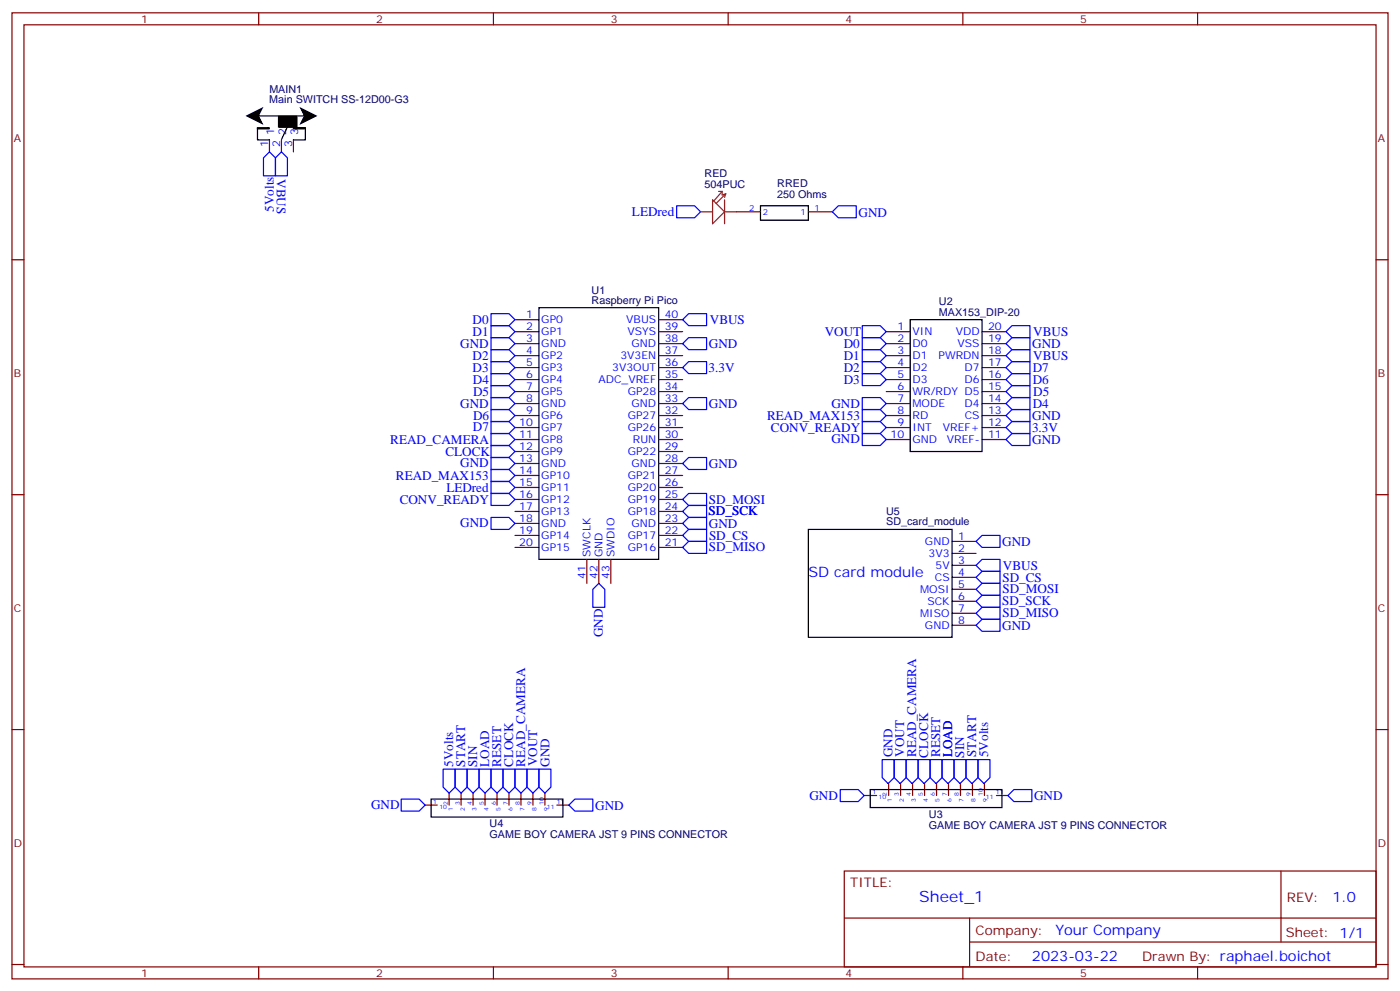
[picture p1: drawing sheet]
<svg xmlns="http://www.w3.org/2000/svg" width="412mm" height="292mm" viewBox="0 0 412 292" stroke-linecap="round" stroke-linejoin="round" font-family="sans-serif">
<g fill="none" stroke="#870000" stroke-width=".35">
<path d="M3.5 3.8h405.4v284.3h-405.4zM7.1 7.3h398.2v277.3h-398.2zM76.2 3.8v3.5M145.3 3.8v3.5M214.5 3.8v3.5M283.6 3.8v3.5M352.8 3.8v3.5M79.4 41.2v3.5M82.9 41.2v3.5M86.4 41.2v3.5M3.5 76.4h3.6M217 62.3h7"/>
<path d="M238.1 62.3h7.1M405.3 76.4h3.6M151.7 94.1h7M151.7 97.6h7M194 94.1h7.1M194 97.6h7.1M261.1 97.6h7M289.3 97.6h7M151.7 101.1h7M151.7 104.7h7M151.7 108.2h7M151.7 111.7h7"/>
<path d="M151.7 115.3h7M151.7 118.8h7M194 101.1h7.1M194 104.7h7.1M194 108.2h7.1M194 111.7h7.1M194 115.3h7.1M194 118.8h7.1M261.1 101.1h7M261.1 104.7h7M261.1 108.2h7M261.1 111.7h7"/>
<path d="M261.1 115.3h7M261.1 118.8h7M289.3 101.1h7M289.3 104.7h7M289.3 108.2h7M289.3 111.7h7M289.3 115.3h7M289.3 118.8h7M151.7 122.3h7M151.7 125.8h7M151.7 129.4h7M151.7 132.9h7"/>
<path d="M151.7 136.4h7M151.7 139.9h7M194 122.3h7.1M194 125.8h7.1M194 129.4h7.1M194 132.9h7.1M194 136.4h7.1M194 139.9h7.1M261.1 122.3h7M261.1 125.8h7M261.1 129.4h7M289.3 122.3h7"/>
<path d="M289.3 125.8h7M289.3 129.4h7M3.5 145.6h3.6M151.7 143.5h7M151.7 147h7M151.7 150.5h7M151.7 154.1h7M151.7 157.6h7M194 143.5h7.1M194 147h7.1M194 150.5h7.1M194 154.1h7.1"/>
<path d="M194 157.6h7.1M280.5 159.3h7M405.3 145.6h3.6M151.7 161.1h7M172.9 164.6v7.1M176.4 164.6v7.1M179.9 164.6v7.1M194 161.1h7.1M280.5 162.9h7M280.5 166.4h7M280.5 169.9h7M280.5 173.5h7"/>
<path d="M280.5 177h7M280.5 180.5h7M280.5 184h7M3.5 214.7h3.6M405.3 214.7h3.6M125.2 237h3.6M132.3 233.4v3.6M135.8 233.4v3.6M139.3 233.4v3.6M142.9 233.4v3.6M146.4 233.4v3.6M149.9 233.4v3.6"/>
<path d="M153.5 233.4v3.6M157 233.4v3.6M160.5 233.4v3.6M164 237h3.6M254.7 234.1h3.5M261.8 230.6v3.5M265.3 230.6v3.5M268.8 230.6v3.5M272.3 230.6v3.5M275.9 230.6v3.5M279.4 230.6v3.5M282.9 230.6v3.5"/>
<path d="M286.5 230.6v3.5M290 230.6v3.5M293.5 234.1h3.5M248.7 256.4h156.6v28.2h-156.6zM377.3 256.4v20.9M248.7 270.2h156.5M285.6 277.3h119.6M285.6 270.2v14.1M3.5 283.9h3.6M76.2 284.6v3.5M145.3 284.6v3.5M214.5 284.6v3.5"/>
<path d="M283.6 284.6v3.5M352.8 284.6v3.5M405.3 283.9h3.6"/>
</g>
<g fill="none" stroke="#000" stroke-width=".35">
<path d="M75.8 37.6h3.5v.3h-3.5zM75.8 34.1h14.2M78.8 37.7h.5l-3.5-.1v3.6h3.6M82 34.5h5.4v2.9h-5.4zM82.1 34.3h5.2v2.5h-5.2zM82.1 34.3h5.3v2.9h-5.3zM82.2 36.8h5.1v.5h-5.1zM82.3 34.6h4.9v1.6h-4.9zM82.4 34.8h4.7v1.8h-4.7zM82.4 36.2l.2 .2zM82.4 37h4.8M82.6 35h4.3v1.2h-4.3z"/>
<path d="M82.6 35.5h4.6v.9h-4.6zM82.7 35.2h3.9v.7h-3.9zM82.8 35.7h3.7zM84.6 37.5l-1.6 3.5M86.4 37.6h3.6v.3h-3.6zM86.4 37.6h3.6v3.6h-3.6M224 60.6h14.1v4.2h-14.1zM158.7 90.6h35.3v74h-35.3zM268.1 94.1h21.2v38.8h-21.2zM238.1 155.8h42.4v31.8h-42.4zM127 235.2h38.8v5.3h-38.8zM256.3 232.4h38.8v5.3h-38.8z"/>
</g>
<g fill="none" stroke="#00f" stroke-width=".35">
<path d="M79.4 44.7l1.7 1.8v5.3h-3.5v-5.3zM82.9 44.7l1.8 1.8v5.3h-3.6v-5.3zM199.3 60.6h5.3l1.8 1.7-1.8 1.8h-5.3zM245.2 62.3l1.7-1.7h5.3v3.5h-5.3zM144.6 99.4h5.3l1.8 1.7-1.8 1.8h-5.3zM144.6 92.3h5.3l1.8 1.8-1.8 1.7h-5.3zM144.6 95.8h5.3l1.8 1.8-1.8 1.8h-5.3zM201.1 94.1l1.7-1.8h5.3v3.5h-5.3zM254 95.8h5.3l1.8 1.8-1.8 1.8h-5.3zM254 99.4h5.3l1.8 1.7-1.8 1.8h-5.3zM298.1 95.8h5.3v3.6h-5.3l-1.8-1.8zM144.6 117h5.3l1.8 1.8-1.8 1.7h-5.3z"/>
<path d="M144.6 102.9h5.3l1.8 1.8-1.8 1.7h-5.3zM144.6 106.4h5.3l1.8 1.8-1.8 1.8h-5.3zM144.6 110h5.3l1.8 1.7-1.8 1.8h-5.3zM144.6 113.5h5.3l1.8 1.8-1.8 1.7h-5.3zM201.1 101.1l1.7-1.7h5.3v3.5h-5.3zM201.1 118.8l1.7-1.8h5.3v3.5h-5.3zM201.1 108.2l1.7-1.8h5.3v3.6h-5.3zM254 102.9h5.3l1.8 1.8-1.8 1.7h-5.3zM254 106.4h5.3l1.8 1.8-1.8 1.8h-5.3zM254 110h5.3l1.8 1.7-1.8 1.8h-5.3zM254 117h5.3l1.8 1.8-1.8 1.7h-5.3zM296.3 118.8l1.8-1.8h5.3v3.5h-5.3z"/>
<path d="M296.3 111.7l1.8-1.7h5.3v3.5h-5.3zM296.3 108.2l1.8-1.8h5.3v3.6h-5.3zM296.3 101.1l1.8-1.7h5.3v3.5h-5.3zM298.1 113.5h5.3v3.5h-5.3l-1.8-1.7zM298.1 102.9h5.3v3.5h-5.3l-1.8-1.7zM144.6 134.7h5.3l1.8 1.7-1.8 1.8h-5.3zM144.6 120.5h5.3l1.8 1.8-1.8 1.8h-5.3zM144.6 124.1h5.3l1.8 1.7-1.8 1.8h-5.3zM144.6 127.6h5.3l1.8 1.8-1.8 1.7h-5.3zM144.6 131.1h5.3l1.8 1.8-1.8 1.8h-5.3zM144.6 138.2h5.3l1.8 1.7-1.8 1.8h-5.3zM201.1 136.4l1.7-1.7h5.3v3.5h-5.3z"/>
<path d="M254 127.6h5.3l1.8 1.8-1.8 1.7h-5.3zM254 120.5h5.3l1.8 1.8-1.8 1.8h-5.3zM254 124.1h5.3l1.8 1.7-1.8 1.8h-5.3zM296.3 125.8l1.8-1.7h5.3v3.5h-5.3zM298.1 127.6h5.3v3.5h-5.3l-1.8-1.7zM298.1 120.5h5.3v3.6h-5.3l-1.8-1.8zM144.6 152.3h5.3l1.8 1.8-1.8 1.7h-5.3zM144.6 141.7h5.3l1.8 1.8-1.8 1.7h-5.3zM144.6 145.2h5.3l1.8 1.8-1.8 1.8h-5.3zM201.1 154.1l1.7-1.8h5.3v3.5h-5.3zM201.1 147l1.7-1.8h5.3v3.6h-5.3zM201.1 150.5l1.7-1.7h5.3v3.5h-5.3z"/>
<path d="M201.1 157.6l1.7-1.8h5.3v3.5h-5.3zM287.5 159.3l1.8-1.7h5.3v3.5h-5.3zM174.6 173.5l1.8-1.8 1.8 1.8v5.3h-3.6zM201.1 161.1l1.7-1.8h5.3v3.6h-5.3zM287.5 166.4l1.8-1.8h5.3v3.6h-5.3zM287.5 173.5l1.8-1.8h5.3v3.5h-5.3zM287.5 177l1.8-1.8h5.3v3.6h-5.3zM287.5 169.9l1.8-1.7h5.3v3.5h-5.3zM287.5 184l1.8-1.7h5.3v3.5h-5.3zM287.5 180.5l1.8-1.7h5.3v3.5h-5.3zM118.2 235.2h5.3l1.7 1.8-1.7 1.7h-5.3zM130.5 226.4h3.6v5.3l-1.8 1.7-1.8-1.7z"/>
<path d="M134.1 226.4h3.5v5.3l-1.8 1.7-1.7-1.7zM137.6 226.4h3.5v5.3l-1.8 1.7-1.7-1.7zM141.1 226.4h3.5v5.3l-1.7 1.7-1.8-1.7zM144.6 226.4h3.6v5.3l-1.8 1.7-1.8-1.7zM148.2 226.4h3.5v5.3l-1.8 1.7-1.7-1.7zM151.7 226.4h3.5v5.3l-1.7 1.7-1.8-1.7zM155.2 226.4h3.5v5.3l-1.7 1.7-1.8-1.7zM158.7 226.4h3.6v5.3l-1.8 1.7-1.8-1.7zM167.6 237l1.7-1.8h5.3v3.5h-5.3zM247.5 232.4h5.3l1.8 1.8-1.8 1.7h-5.3zM259.9 223.6h3.5v5.3l-1.8 1.7-1.7-1.7zM263.4 223.6h3.5v5.3l-1.7 1.7-1.8-1.7z"/>
<path d="M266.9 223.6h3.5v5.3l-1.7 1.7-1.8-1.7zM270.4 223.6h3.6v5.3l-1.8 1.7-1.8-1.7zM274 223.6h3.5v5.3l-1.8 1.7-1.7-1.7zM277.5 223.6h3.5v5.3l-1.7 1.7-1.8-1.7zM281 223.6h3.6v5.3l-1.8 1.7-1.8-1.7zM284.6 223.6h3.5v5.3l-1.8 1.7-1.7-1.7zM288.1 223.6h3.5v5.3l-1.8 1.7-1.7-1.7zM296.9 234.2l1.8-1.8h5.3v3.5h-5.3z"/>
</g>
<path d="M209.9 58.8l3.5 3.5-3.5 3.6zM211.7 56.3h1M212.7 56.3l-2.4 2.9M212.7 56.3v1.1l1.1-.4M213.4 58.8v7.1M213.8 57l-2.8 2.9M213.8 57l-.4 1.1M206.4 62.3h3.5M213.4 62.3h3.6" fill="none" stroke="#8c2424" stroke-width=".35"/>
<path d="M72.3 34.1l5.3-2.6-1.3 2.6 1.3 2.7zM88.2 31.5l5.3 2.6-5.3 2.7 1.3-2.7z" fill="#000"/>
<text font-size="4.6" fill="#00f" x="270.8" y="265.4">Sheet_1</text>
<g font-size="4.2" fill="#00f">
<text x="238.1" y="169.9">SD card module</text>
<text x="392.5" y="265.6">1.0</text>
<text x="310.9" y="275.2">Your Company</text>
<text x="304" y="283">2023-03-22</text>
</g>
<g font-size="3.9" fill="#00f">
<text x="81.6" y="52.7" transform="rotate(90 81.6 52.7)">VBUS</text>
<text x="80.6" y="62.3" transform="rotate(-90 80.6 62.3)">5Volts</text>
<text x="186.2" y="63.6">LEDred</text>
<text x="252.9" y="63.8">GND</text>
<text x="139.2" y="95.3">D0</text>
<text x="209.1" y="95.4">VBUS</text>
<text x="139.2" y="98.8">D1</text>
<text x="242.9" y="98.9">VOUT</text>
<text x="304.4" y="98.9">VBUS</text>
<text x="135.6" y="102.4">GND</text>
<text x="139.2" y="105.9">D2</text>
<text x="208.8" y="102.5">GND</text>
<text x="248.6" y="102.4">D0</text>
<text x="248.6" y="105.8">D1</text>
<text x="304.1" y="102.5">GND</text>
<text x="304.4" y="106">VBUS</text>
<text x="139.2" y="109.4">D3</text>
<text x="139.3" y="112.9">D4</text>
<text x="208.7" y="109.4">3.3V</text>
<text x="248.6" y="109.4">D2</text>
<text x="248.6" y="112.9">D3</text>
<text x="304.2" y="113.1">D6</text>
<text x="304.2" y="109.6">D7</text>
<text x="135.6" y="119.9">GND</text>
<text x="139.3" y="116.4">D5</text>
<text x="244.9" y="119.9">GND</text>
<text x="304.4" y="116.6">D5</text>
<text x="139.3" y="123.5">D6</text>
<text x="208.8" y="120.1">GND</text>
<text x="226" y="123.5">READ_MAX153</text>
<text x="304.1" y="123.7">GND</text>
<text x="304.2" y="120.1">D4</text>
<text x="114.9" y="130.6">READ_CAMERA</text>
<text x="139.3" y="127">D7</text>
<text x="227.1" y="127.1">CONV_READY</text>
<text x="244.9" y="130.5">GND</text>
<text x="304" y="127">3.3V</text>
<text x="304.1" y="130.7">GND</text>
<text x="131.2" y="134.2">CLOCK</text>
<text x="135.6" y="137.6">GND</text>
<text x="208.8" y="137.8">GND</text>
<text x="116.6" y="141.2">READ_MAX153</text>
<text x="117.7" y="148.3">CONV_READY</text>
<text x="131.5" y="144.7">LEDred</text>
<text x="208.8" y="148.2">SD_MOSI</text>
<text x="135.6" y="155.2">GND</text>
<text x="208.7" y="151.7">SD_SCK</text>
<text x="208.8" y="155.4">GND</text>
<text x="208.9" y="158.9">SD_CS</text>
<text x="295.2" y="160.7">GND</text>
<text x="208.8" y="162.3">SD_MISO</text>
<text x="295.4" y="167.8">VBUS</text>
<text x="295.3" y="171.2">SD_CS</text>
<text x="295.2" y="178.2">SD_SCK</text>
<text x="295.3" y="174.7">SD_MOSI</text>
<text x="295.2" y="185.4">GND</text>
<text x="295.3" y="181.7">SD_MISO</text>
<text x="177.6" y="187.6" transform="rotate(-90 177.6 187.6)">GND</text>
<text x="133.5" y="225.7" transform="rotate(-90 133.5 225.7)">5Volts</text>
<text x="137" y="225.7" transform="rotate(-90 137 225.7)">START</text>
<text x="140.5" y="225.8" transform="rotate(-90 140.5 225.8)">SIN</text>
<text x="144.1" y="225.7" transform="rotate(-90 144.1 225.7)">LOAD</text>
<text x="147.6" y="225.7" transform="rotate(-90 147.6 225.7)">RESET</text>
<text x="151.1" y="225.8" transform="rotate(-90 151.1 225.8)">CLOCK</text>
<text x="154.7" y="225.7" transform="rotate(-90 154.7 225.7)">READ_CAMERA</text>
<text x="158.2" y="225.5" transform="rotate(-90 158.2 225.5)">VOUT</text>
<text x="161.8" y="225.7" transform="rotate(-90 161.8 225.7)">GND</text>
<text x="262.9" y="222.8" transform="rotate(-90 262.9 222.8)">GND</text>
<text x="266.4" y="222.7" transform="rotate(-90 266.4 222.7)">VOUT</text>
<text x="269.9" y="222.8" transform="rotate(-90 269.9 222.8)">READ_CAMERA</text>
<text x="273.4" y="223" transform="rotate(-90 273.4 223)">CLOCK</text>
<text x="276.9" y="222.8" transform="rotate(-90 276.9 222.8)">RESET</text>
<text x="280.5" y="222.8" transform="rotate(-90 280.5 222.8)">LOAD</text>
<text x="284" y="223" transform="rotate(-90 284 223)">SIN</text>
<text x="287.5" y="222.8" transform="rotate(-90 287.5 222.8)">START</text>
<text x="291.1" y="222.8" transform="rotate(-90 291.1 222.8)">5Volts</text>
<text x="109.3" y="238.2">GND</text>
<text x="175.3" y="238.3">GND</text>
<text x="238.4" y="235.3">GND</text>
<text x="304.6" y="235.5">GND</text>
</g>
<g font-size="3.9" fill="#800">
<text x="250.5" y="260.9">TITLE:</text>
<text x="379.1" y="265.6">REV:</text>
<text x="287.4" y="275.1">Company:</text>
<text x="378.7" y="275.8">Sheet: 1/1</text>
<text x="287.4" y="282.8">Date:</text>
<text x="336.4" y="282.9">Drawn By: raphael.boichot</text>
</g>
<g font-size="3.2" fill="#800">
<text x="41.6" y="6.8">1</text>
<text x="110.8" y="6.8">2</text>
<text x="179.9" y="6.8">3</text>
<text x="249.1" y="6.8">4</text>
<text x="318.2" y="6.8">5</text>
<text x="4.1" y="41.9">A</text>
<text x="405.9" y="41.9">A</text>
<text x="4.1" y="111">B</text>
<text x="405.9" y="111">B</text>
<text x="4.1" y="180.2">C</text>
<text x="405.9" y="180.2">C</text>
<text x="4.1" y="249.3">D</text>
<text x="405.9" y="249.3">D</text>
<text x="41.6" y="287.6">1</text>
<text x="110.8" y="287.6">2</text>
<text x="179.9" y="287.6">3</text>
<text x="249.1" y="287.6">4</text>
<text x="318.2" y="287.6">5</text>
</g>
<g font-size="3.2" fill="#000080">
<text x="79.3" y="27.2">MAIN1</text>
<text x="79.3" y="30.4">Main SWITCH SS-12D00-G3</text>
<text x="207.5" y="52.2">RED</text>
<text x="207.5" y="55.3">504PUC</text>
<text x="229" y="58.4">250 Ohms</text>
<text x="229" y="55.2">RRED</text>
<text x="174.3" y="89.4">Raspberry Pi Pico</text>
<text x="174.3" y="86.4">U1</text>
<text x="276.6" y="89.7">U2</text>
<text x="276.6" y="92.9">MAX153_DIP-20</text>
<text x="261" y="154.6">SD_card_module</text>
<text x="261" y="151.7">U5</text>
<text x="144.2" y="243.5">U4</text>
<text x="273.6" y="243.9">GAME BOY CAMERA JST 9 PINS CONNECTOR</text>
<text x="273.6" y="240.7">U3</text>
<text x="144.2" y="246.7">GAME BOY CAMERA JST 9 PINS CONNECTOR</text>
</g>
<g font-size="3.2" fill="#00f">
<text x="80.8" y="39.9" transform="rotate(-90 80.8 39.9)">1</text>
<text x="84.3" y="39.9" transform="rotate(-90 84.3 39.9)">2</text>
<text x="87.8" y="39.9" transform="rotate(-90 87.8 39.9)">3</text>
<text x="79" y="43.4" transform="rotate(-90 79 43.4)">1</text>
<text x="82.5" y="43.4" transform="rotate(-90 82.5 43.4)">2</text>
<text x="86.1" y="43.4" transform="rotate(-90 86.1 43.4)">3</text>
<text x="155" y="93.7">1</text>
<text x="159.5" y="95.1">GP0</text>
<text x="184.5" y="95.1">VBUS</text>
<text x="195.8" y="93.7">40</text>
<text x="155" y="97.3">2</text>
<text x="155" y="100.8">3</text>
<text x="159.5" y="98.7">GP1</text>
<text x="184.9" y="98.7">VSYS</text>
<text x="195.8" y="100.8">38</text>
<text x="195.8" y="97.3">39</text>
<text x="264.3" y="97.3">1</text>
<text x="264.3" y="100.8">2</text>
<text x="268.8" y="98.7">VIN</text>
<text x="281.5" y="98.7">VDD</text>
<text x="291" y="100.8">19</text>
<text x="291" y="97.3">20</text>
<text x="155" y="104.3">4</text>
<text x="155" y="107.8">5</text>
<text x="159.5" y="102.2">GND</text>
<text x="159.5" y="105.7">GP2</text>
<text x="182.7" y="105.7">3V3EN</text>
<text x="186" y="102.2">GND</text>
<text x="195.8" y="107.8">36</text>
<text x="195.8" y="104.3">37</text>
<text x="264.3" y="104.3">3</text>
<text x="264.3" y="107.8">4</text>
<text x="268.8" y="102.2">D0</text>
<text x="268.8" y="105.7">D1</text>
<text x="276.5" y="105.7">PWRDN</text>
<text x="282.1" y="102.2">VSS</text>
<text x="291" y="107.8">17</text>
<text x="291" y="104.3">18</text>
<text x="155" y="111.4">6</text>
<text x="159.5" y="109.3">GP3</text>
<text x="159.5" y="112.8">GP4</text>
<text x="176.3" y="112.8">ADC_VREF</text>
<text x="180.3" y="109.3">3V3OUT</text>
<text x="195.8" y="111.4">35</text>
<text x="264.3" y="111.4">5</text>
<text x="268.8" y="109.3">D2</text>
<text x="268.8" y="112.8">D3</text>
<text x="284.1" y="112.8">D6</text>
<text x="284.1" y="109.3">D7</text>
<text x="291" y="111.4">16</text>
<text x="155" y="114.9">7</text>
<text x="155" y="118.4">8</text>
<text x="159.5" y="116.3">GP5</text>
<text x="159.5" y="119.8">GND</text>
<text x="184.9" y="116.3">GP28</text>
<text x="186" y="119.8">GND</text>
<text x="195.8" y="118.4">33</text>
<text x="195.8" y="114.9">34</text>
<text x="264.3" y="114.9">6</text>
<text x="264.3" y="118.4">7</text>
<text x="268.8" y="116.3">WR/RDY D5</text>
<text x="268.8" y="119.8">MODE</text>
<text x="284.1" y="119.8">D4</text>
<text x="291" y="118.4">14</text>
<text x="291" y="114.9">15</text>
<text x="153" y="125.5">10</text>
<text x="155" y="122">9</text>
<text x="159.5" y="123.4">GP6</text>
<text x="184.9" y="123.4">GP27</text>
<text x="195.8" y="125.5">31</text>
<text x="195.8" y="122">32</text>
<text x="264.3" y="122">8</text>
<text x="264.3" y="125.5">9</text>
<text x="268.8" y="123.4">RD</text>
<text x="284.2" y="123.4">CS</text>
<text x="291" y="125.5">12</text>
<text x="291" y="122">13</text>
<text x="153" y="129">11</text>
<text x="159.5" y="126.9">GP7</text>
<text x="159.5" y="130.4">GP8</text>
<text x="184.9" y="126.9">GP26</text>
<text x="186.4" y="130.4">RUN</text>
<text x="195.8" y="129">30</text>
<text x="262.3" y="129">10</text>
<text x="268.8" y="126.9">INT</text>
<text x="268.8" y="130.4">GND</text>
<text x="277.8" y="126.9">VREF+</text>
<text x="278.9" y="130.4">VREF-</text>
<text x="291" y="129">11</text>
<text x="153" y="132.5">12</text>
<text x="153" y="136.1">13</text>
<text x="159.5" y="133.9">GP9</text>
<text x="159.5" y="137.5">GND</text>
<text x="184.9" y="133.9">GP22</text>
<text x="186" y="137.5">GND</text>
<text x="195.8" y="136.1">28</text>
<text x="195.8" y="132.5">29</text>
<text x="153" y="139.6">14</text>
<text x="153" y="143.1">15</text>
<text x="159.5" y="141">GP10</text>
<text x="184.9" y="141">GP21</text>
<text x="195.8" y="143.1">26</text>
<text x="195.8" y="139.6">27</text>
<text x="153" y="146.6">16</text>
<text x="159.5" y="144.5">GP11</text>
<text x="159.5" y="148.1">GP12</text>
<text x="184.9" y="148.1">GP19</text>
<text x="184.9" y="144.5">GP20</text>
<text x="195.8" y="146.6">25</text>
<text x="153" y="150.2">17</text>
<text x="153" y="153.7">18</text>
<text x="159.5" y="151.6">GP13</text>
<text x="159.5" y="155.1">GND</text>
<text x="184.9" y="151.6">GP18</text>
<text x="186" y="155.1">GND</text>
<text x="195.8" y="153.7">23</text>
<text x="195.8" y="150.2">24</text>
<text x="153" y="157.2">19</text>
<text x="153" y="160.8">20</text>
<text x="159.5" y="158.6">GP14</text>
<text x="184.9" y="158.6">GP17</text>
<text x="195.8" y="157.2">22</text>
<text x="195.8" y="160.8">21</text>
<text x="272.5" y="160.4">GND</text>
<text x="282.2" y="159">1</text>
<text x="159.5" y="162.2">GP15</text>
<text x="173.9" y="163.9" transform="rotate(-90 173.9 163.9)">SWCLK</text>
<text x="177.4" y="163.9" transform="rotate(-90 177.4 163.9)">GND</text>
<text x="181" y="163.9" transform="rotate(-90 181 163.9)">SWDIO</text>
<text x="184.9" y="162.2">GP16</text>
<text x="273.6" y="163.9">3V3</text>
<text x="275.6" y="167.5">5V</text>
<text x="282.2" y="162.5">2</text>
<text x="282.2" y="166.1">3</text>
<text x="172.5" y="170.4" transform="rotate(-90 172.5 170.4)">41</text>
<text x="176" y="170.4" transform="rotate(-90 176 170.4)">42</text>
<text x="179.6" y="170.4" transform="rotate(-90 179.6 170.4)">43</text>
<text x="275.4" y="171">CS</text>
<text x="282.2" y="169.6">4</text>
<text x="282.2" y="173.1">5</text>
<text x="271.1" y="174.5">MOSI</text>
<text x="273.2" y="178">SCK</text>
<text x="282.2" y="176.6">6</text>
<text x="271.1" y="181.6">MISO</text>
<text x="272.5" y="185.1">GND</text>
<text x="282.2" y="180.2">7</text>
<text x="282.2" y="183.7">8</text>
</g>
<g font-size="2.5" fill="#00f">
<text x="220.7" y="62">2</text>
<text x="224.7" y="63.4">2</text>
<text x="235.8" y="63.4">1</text>
<text x="239.9" y="62">1</text>
</g>
<g font-size="1.8" fill="#00f">
<text x="257" y="233.8">1</text>
<text x="293.4" y="233.8">11</text>
<text x="127.6" y="236.6">1</text>
<text x="129.5" y="238">10</text>
<text x="131.9" y="237" transform="rotate(-90 131.9 237)">2</text>
<text x="133.3" y="238.8" transform="rotate(-90 133.3 238.8)">1</text>
<text x="135.5" y="237" transform="rotate(-90 135.5 237)">3</text>
<text x="136.9" y="238.8" transform="rotate(-90 136.9 238.8)">2</text>
<text x="139" y="237" transform="rotate(-90 139 237)">4</text>
<text x="140.4" y="238.8" transform="rotate(-90 140.4 238.8)">3</text>
<text x="142.5" y="237" transform="rotate(-90 142.5 237)">5</text>
<text x="143.9" y="238.8" transform="rotate(-90 143.9 238.8)">4</text>
<text x="146" y="237" transform="rotate(-90 146 237)">6</text>
<text x="147.5" y="238.8" transform="rotate(-90 147.5 238.8)">5</text>
<text x="149.6" y="237" transform="rotate(-90 149.6 237)">7</text>
<text x="151" y="238.8" transform="rotate(-90 151 238.8)">6</text>
<text x="153.1" y="237" transform="rotate(-90 153.1 237)">8</text>
<text x="154.5" y="238.8" transform="rotate(-90 154.5 238.8)">7</text>
<text x="156.6" y="237" transform="rotate(-90 156.6 237)">9</text>
<text x="158" y="238.8" transform="rotate(-90 158 238.8)">8</text>
<text x="160.2" y="237" transform="rotate(-90 160.2 237)">10</text>
<text x="161.1" y="238">11</text>
<text x="161.6" y="238.8" transform="rotate(-90 161.6 238.8)">9</text>
<text x="164" y="236.6">11</text>
<text x="258.8" y="235.2">10</text>
<text x="261.3" y="234.2" transform="rotate(-90 261.3 234.2)">2</text>
<text x="262.7" y="236" transform="rotate(-90 262.7 236)">1</text>
<text x="264.8" y="234.2" transform="rotate(-90 264.8 234.2)">3</text>
<text x="266.2" y="236" transform="rotate(-90 266.2 236)">2</text>
<text x="268.3" y="234.2" transform="rotate(-90 268.3 234.2)">4</text>
<text x="269.7" y="236" transform="rotate(-90 269.7 236)">3</text>
<text x="271.9" y="234.2" transform="rotate(-90 271.9 234.2)">5</text>
<text x="273.3" y="236" transform="rotate(-90 273.3 236)">4</text>
<text x="275.4" y="234.2" transform="rotate(-90 275.4 234.2)">6</text>
<text x="276.8" y="236" transform="rotate(-90 276.8 236)">5</text>
<text x="278.9" y="234.2" transform="rotate(-90 278.9 234.2)">7</text>
<text x="280.3" y="236" transform="rotate(-90 280.3 236)">6</text>
<text x="282.4" y="234.2" transform="rotate(-90 282.4 234.2)">8</text>
<text x="283.9" y="236" transform="rotate(-90 283.9 236)">7</text>
<text x="286" y="234.2" transform="rotate(-90 286 234.2)">9</text>
<text x="287.4" y="236" transform="rotate(-90 287.4 236)">8</text>
<text x="289.5" y="234.2" transform="rotate(-90 289.5 234.2)">10</text>
<text x="290.4" y="235.2">11</text>
<text x="290.9" y="236" transform="rotate(-90 290.9 236)">9</text>
</g>
</svg>
